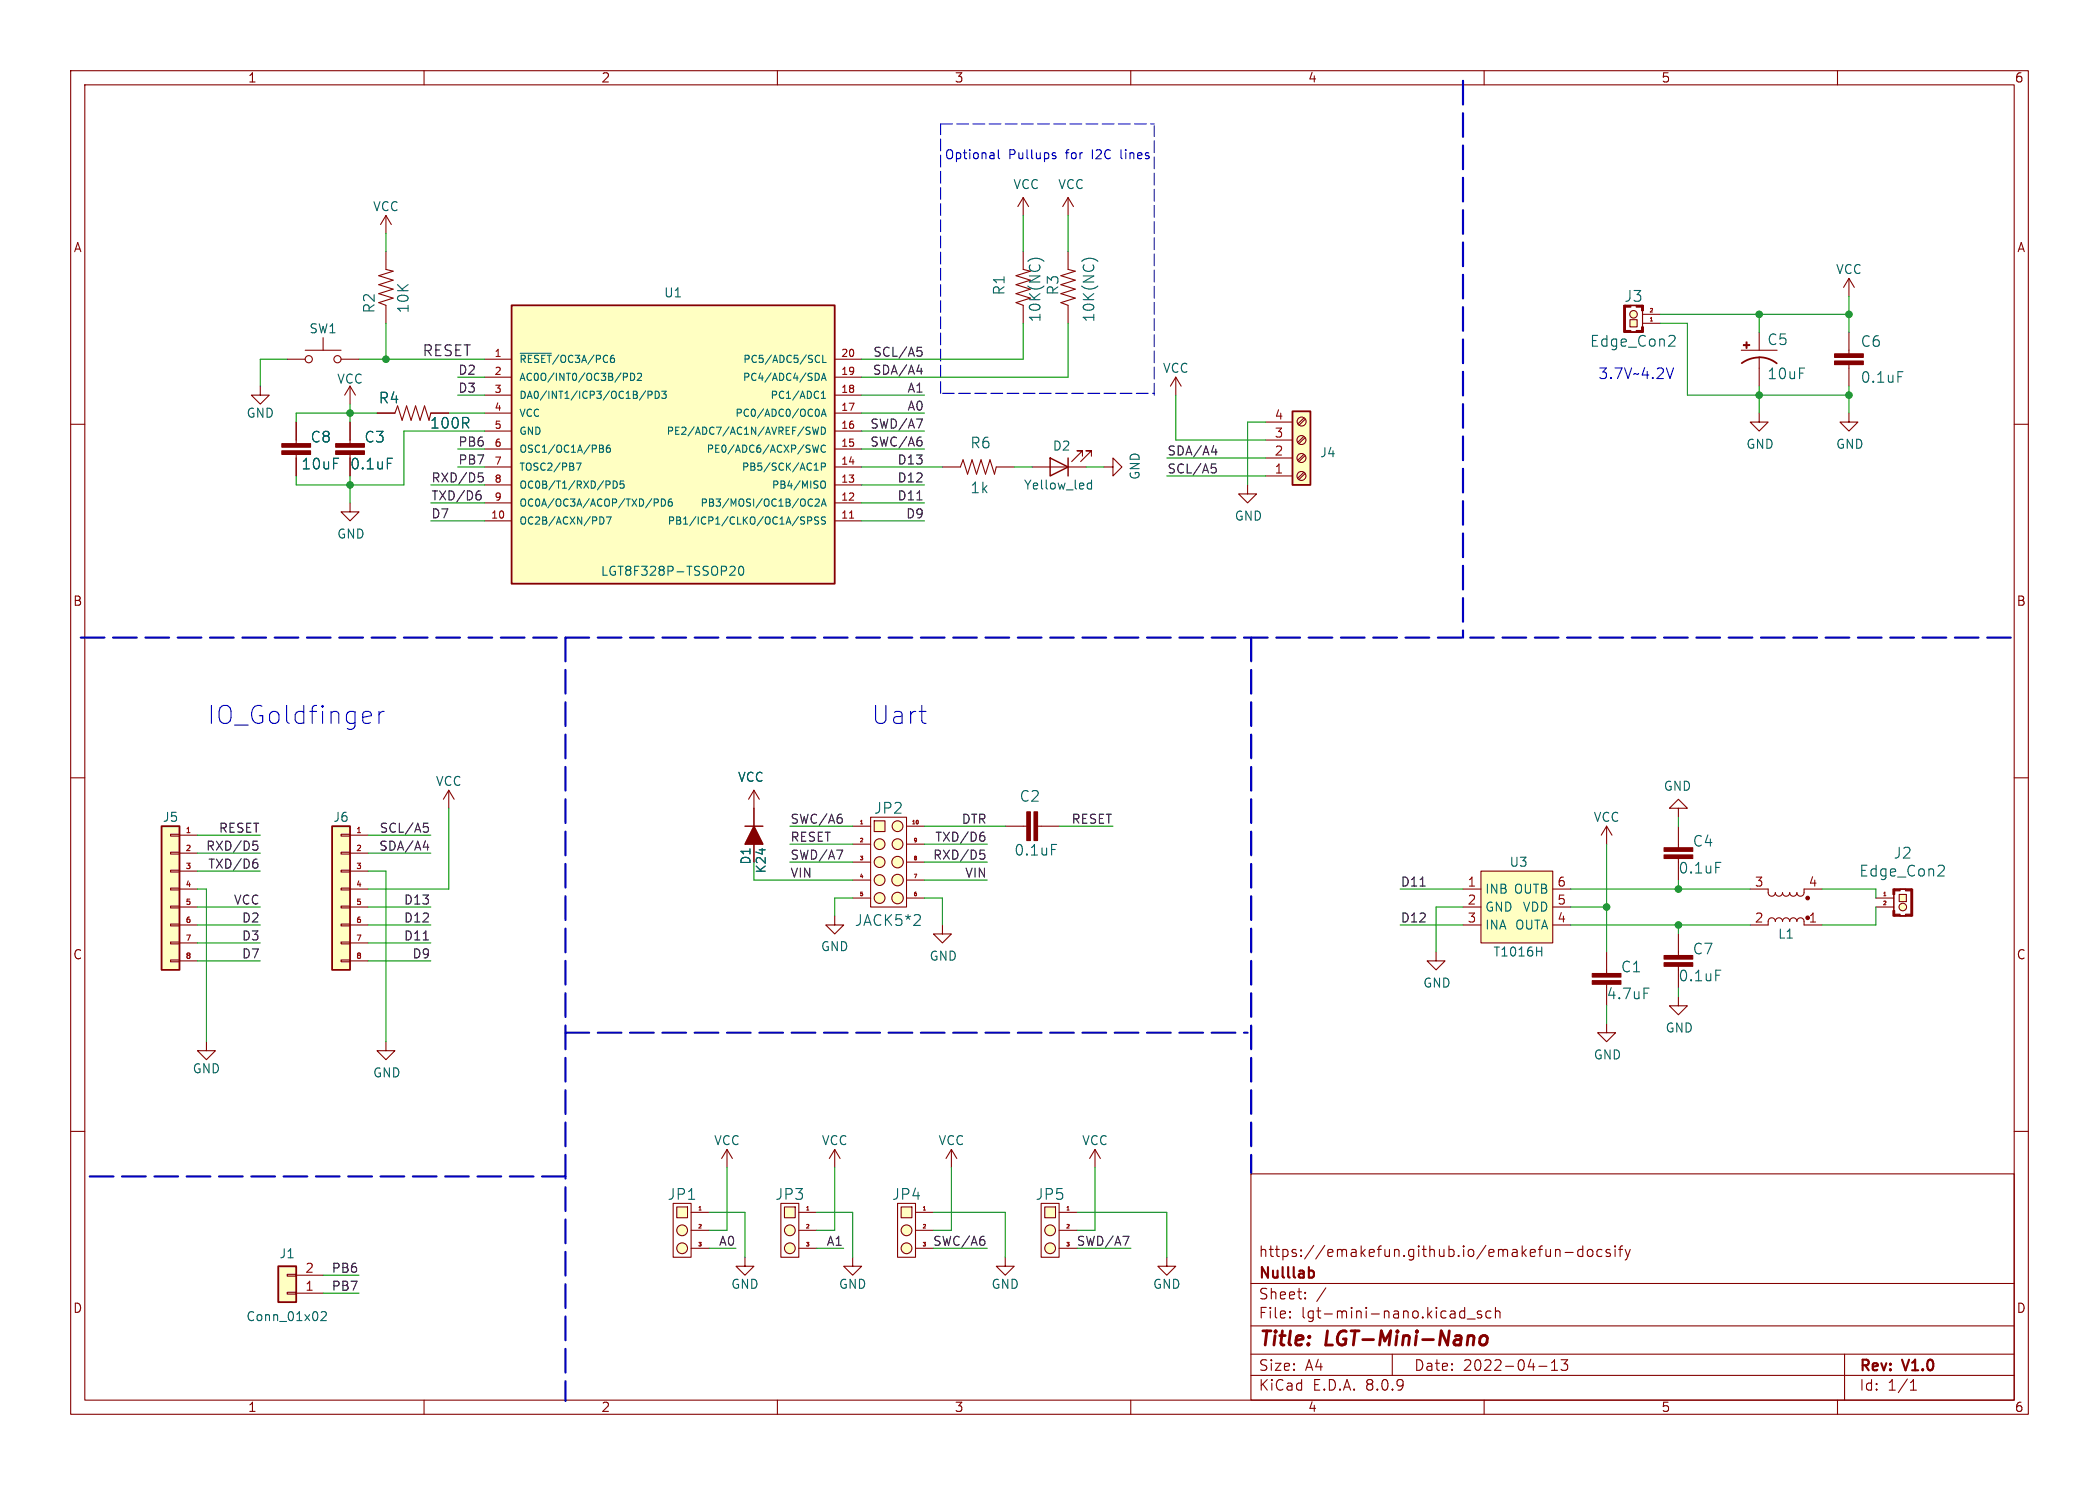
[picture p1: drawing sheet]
<svg xmlns="http://www.w3.org/2000/svg" width="297mm" height="210mm" viewBox="0 0 297 210" stroke-linecap="round" stroke-linejoin="round" font-family="sans-serif">
<g fill="none" stroke="#840000" stroke-width=".15">
<path d="M10 10h277v190h-277zM12 12h273v186h-273zM60 10v2M110 10v2M160 10v2M210 10v2M260 10v2M54.6 30.5l-.8 1.3M54.6 30.5v2.5M54.6 30.5l.8 1.3M151.1 35.6v2.5l1 .3-2 .6 2 .6-2 .7 2 .6-2 .6 2 .7-2 .6 1 .4v2.5M10 60h2"/>
<path d="M285 60h2M10 110h2M285 110h2M10 160h2M177 166h108v32h-108zM220.1 176.7v1M220.1 176.8a.37 .37 0 0 1 .6 .1v.8M221.5 177.1h1.1M224 176.8l-.5-.1-.3 .3v.4l.2 .2 .1 .1 .5-.1M224 176.2v1.5M224.7 176.8a.41 .41 0 0 1 .4-.1 .41 .41 0 0 1 .3 .3v.4a.41 .41 0 0 1-.4 .3 .41 .41 0 0 1-.4-.3zM226.7 176.8l-.5-.1-.2 .3v.4l.1 .2 .1 .1 .5-.1"/>
<path d="M227.8 176.8l-.3-.1-.3 .2 .1 .2 .5 .2 .1 .1-.1 .2-.1 .1-.5-.1M228.5 176.2v.1M228.5 176.7v1M228.5 176.2l.1 .1h-.1M229 176.7h.6M229.6 176.2l-.3 .1-.1 .1v1.3M230 176.7l.3 1M230.3 177.7l-.1 .4-.2 .1M230.7 176.7l-.4 1M285 160h2M60 198v2M110 198v2"/>
<path d="M160 198v2M177 194.5h108M177 191.5h108M177 187.5h108M177 181.5h108M182.5 186.3h.1l-.1 .1M182.5 186.3v.1M182.5 185.5v.1M182.5 185.5h.1l-.1 .1M184.7 183.6v.1M184.7 183.6h-.1l.1 .1M184.7 182.8v.1"/>
<path d="M184.7 182.8h-.1l.1 .1M187.6 182.1l-1.3 2M197 191.5v3M206.6 186.3l.2 .1 .4-.1M207.2 184.9v1.5M207.2 185.5l-.4-.1-.2 .1M207.6 186.5h1.1M209.6 185.5l-.4-.1-.2 .2 .1 .2 .5 .2 .1 .1-.1 .2-.1 .1-.5-.1M210 198v2M211 185.5l-.5-.1-.3 .3v.4l.2 .2 .1 .1 .5-.1M211.6 185.5a.37 .37 0 0 1 .6 .1v.8M211.6 184.9v1.5"/>
<path d="M217.7 193.2h1.2M219.5 193.8h.9M219.5 192.7l.5-.4v1.5M220.9 192.3h.9l-.5 .6a.41 .41 0 0 1 .5 .3v.3l-.1 .2-.6 .1-.2-.1M260 198v2M261 191.5v6.5M270.3 196.6h.9M270.3 195.5l.4-.4v1.5"/>
</g>
<path d="M209.5 189.1a.52 .52 0 0 1 .6-.2 .52 .52 0 0 1 .4 .4l-.1 .5a.55 .55 0 0 1-.5 .4 .55 .55 0 0 1-.6-.4z" fill="none" stroke="#840000" stroke-width=".4"/>
<path d="M185.6 179.7l.3 .3v.4l-.3 .3" fill="none" stroke="#840000" stroke-width=".3"/>
<path d="M153.1 37a1.72 1.72 0 0 1 2.2 0" fill="none" stroke="#006464" stroke-width=".15"/>
<path d="M47 116.8h2.5v20.4h-2.5z" fill="#ffffc2"/>
<g fill="none" stroke="#840000" stroke-width=".15">
<path d="M144.8 35.6v2.5l1 .3-2 .6 2 .6-2 .7 2 .6-2 .6 2 .7-2 .6 1 .4v2.5M49.5 71.1v1.3h1.3l-1.3 1.3-1.2-1.3h1.2M48.3 118h1.2v.2h-1.2zM49.5 118.1h2.6M48.3 125.6h1.2v.3h-1.2zM48.3 135.8h1.2v.2h-1.2zM48.3 133.2h1.2v.3h-1.2zM48.3 130.7h1.2v.2h-1.2zM48.3 128.1h1.2v.3h-1.2zM48.3 123.1h1.2v.2h-1.2zM48.3 120.5h1.2v.3h-1.2zM49.5 120.7h2.6"/>
<path d="M49.5 123.2h2.6M49.5 125.7h2.6M49.5 128.3h2.6M49.5 130.8h2.6M49.5 133.4h2.6M49.5 135.9h2.6M227.3 144.8v1.3h1.3l-1.3 1.2-1.2-1.2h1.2M102.9 162.6l-.8 1.2M102.9 162.6v2.5M102.9 162.6l.7 1.2"/>
</g>
<path d="M47 116.8h2.5v20.4h-2.5z" fill="none" stroke="#840000" stroke-width=".25"/>
<path d="M145.4 37a1.72 1.72 0 0 1 2.3 0" fill="none" stroke="#006464" stroke-width=".15"/>
<path d="M72.4 43.2h45.7v39.4h-45.7z" fill="#ffffc2"/>
<path d="M72.4 43.2h45.7v39.4h-45.7z" fill="none" stroke="#840000" stroke-width=".25"/>
<g fill="none" stroke="#840000" stroke-width=".15">
<path d="M261.6 39.4l-.7 1.2M261.6 39.4v2.5M261.6 39.4l.8 1.2M36.8 54.6v1.3h1.3l-1.3 1.3-1.2-1.3h1.2M41.9 59.7v3M49.5 59.7v3M68.6 50.8h3.8M68.6 58.4h3.8M68.6 55.9h3.8M68.6 53.3h3.8M118.1 50.8h3.8M118.1 58.4h3.8"/>
<path d="M118.1 55.9h3.8M118.1 53.3h3.8M261.6 58.4v1.3h1.3l-1.3 1.3-1.3-1.3h1.3M41.9 64.3v3M49.5 64.3v.5M68.6 73.7h3.8M68.6 71.1h3.8M68.6 68.6h3.8M68.6 66h3.8M68.6 63.5h3.8M68.6 61h3.8M118.1 73.7h3.8"/>
<path d="M118.1 71.1h3.8M118.1 68.6h3.8M118.1 66h3.8M118.1 63.5h3.8M118.1 61h3.8M176.5 68.6v1.3h1.3l-1.3 1.2-1.2-1.2h1.2M29.2 147.3v1.3h1.3l-1.3 1.3-1.3-1.3h1.3M237.5 141v1.2h1.3l-1.3 1.3-1.3-1.3h1.3M105.4 177.8v1.3h1.3l-1.3 1.2-1.3-1.2h1.3"/>
</g>
<g fill="none" stroke="#006464" stroke-width=".15">
<path d="M73.6 50h4.4M88.2 52.8h.4l.2 .2-.1 .3h-.5M89.2 52.8a.51 .51 0 0 1 .6 .5 .51 .51 0 0 1-.6 .5zM90.2 52.9l.4-.1 .2 .3-.7 .7h.7M91.4 55.3l-.9 1.3M91.7 55.9l.5-.1 .1-.1-.1-.3-.5-.1v1M92.7 55.3a.51 .51 0 0 1 .6 .5 .51 .51 0 0 1-.6 .5zM93.6 55.3h.7l-.4 .4 .3 .1v.4l-.1 .1-.5-.1M115.5 57.9h.1a.54 .54 0 0 1 .3 .5 .54 .54 0 0 1-.3 .5l-.1-.1M115.5 50.3l.3-.1 .2 .1M115.6 52.8a.55 .55 0 0 1 .3 .5 .55 .55 0 0 1-.3 .5M116 51.2l-.2 .1-.3-.1"/>
<path d="M116.2 58.9l.4-1 .3 1M116.2 53.8l.4-1 .3 1M116.2 56.3h.6M116.2 55.6l.3-.3v1M116.3 58.6h.5M116.3 53.5h.5M116.4 50.2v1.1h.5M54.8 64.8h.7M81.5 65.5h.7l-.4 1M84.8 62.9l.5 .1 .1 .2-.2 .2M84.8 63.4h.4M85.1 73.1a.55 .55 0 0 1 .4 .5 .55 .55 0 0 1-.4 .5"/>
<path d="M85.2 63.4l.2 .2v.3l-.6 .1M85.8 73.1h.7l-.5 1M86.2 68.1l.1 .1-.1 .3M86.3 62.9l-.3 .1a.68 .68 0 0 0 0 1l.3-.1 .1-.4-.2-.2h-.2l-.2 .2M86.8 68a.51 .51 0 0 1 .5 .5 .51 .51 0 0 1-.5 .5zM88.3 68h-.5l-.1 .5 .2-.1 .3 .1 .1 .1v.3l-.2 .1-.4-.1M92.6 70.6h.4l.1 .2v.2l-.5 .1M93.6 70.6a.51 .51 0 0 1 .6 .5 .51 .51 0 0 1-.6 .5zM95 70.6h-.3a.68 .68 0 0 0 0 1l.4-.1v-.4l-.2-.1h-.2l-.1 .1M113.5 73.1l.3 .1M113.5 73.6l.3 .1v.2l-.1 .2h-.3M114.2 60.4l.4 .1"/>
<path d="M114.3 73.6h.5l.1-.2-.1-.2-.5-.1v1M114.4 60.9l.2 .2-.2 .3M114.5 70.6h.3l.2 .1M115 71.5l-.2 .1-.3-.1M115 62.9l.2 1.1 .2-.8 .2 .8 .2-1.1M115 60.4l.2 1 .2-.7 .2 .7 .2-1M115.2 66.5h.6M115.3 65.7l.2-.2v1M115.3 70.7l.4-.1 .2 .3-.6 .7h.6M115.8 73.2l-.4-.1-.1 .2v.2l.5 .2v.3l-.2 .1h-.3M116.2 68.2l.2-.2a.34 .34 0 0 1 .4 .4v.3a.34 .34 0 0 1-.2 .3 .34 .34 0 0 1-.4-.1M116.2 71.6l.4-1 .3 1"/>
<path d="M116.2 60.4a.51 .51 0 0 1 .6 .5 .51 .51 0 0 1-.6 .5zM116.2 66h.5l.1-.2v-.2l-.6-.1v1M116.3 71.3h.5M116.8 73.2l-.4-.1-.2 .2 .1 .2 .5 .2v.3l-.2 .1h-.4M116.8 63a.48 .48 0 0 0-.7 .4 .48 .48 0 0 0 .5 .6l.2-.1M103.5 80.1h.4l.1 .3v.2l-.8 .8h.8M104.6 80.2l.2-.1a.69 .69 0 0 1 .3 1.1l-.2 .2a.69 .69 0 0 1-.3-1.2z"/>
</g>
<path d="M120.2 73.3h.6" fill="none" stroke="#a90000" stroke-width=".15"/>
<g fill="#840000" stroke="#840000" stroke-width=".15">
<path d="M39.9 63.8h4v.5h-4z"/>
<path d="M39.9 62.7h4v.5h-4z"/>
<path d="M47.5 63.8h4.1v.5h-4.1z"/>
<path d="M47.5 62.7h4.1v.5h-4.1z"/>
</g>
<path d="M39.4 179.1h2.5v5.1h-2.5z" fill="#ffffc2"/>
<path d="M106.7 114.3v7.6M40.6 180.2h1.3v.3h-1.3zM40.6 182.8h1.3v.2h-1.3zM41.9 182.9h3.8M41.9 180.3h3.8" fill="none" stroke="#840000" stroke-width=".15"/>
<path d="M39.4 179.1h2.5v5.1h-2.5z" fill="none" stroke="#840000" stroke-width=".25"/>
<path d="M45.4 185.6l.2-.1h.3l.2 .1 .1 .3-.1 .1-.7 .8h.8" fill="none" stroke="#006464" stroke-width=".15"/>
<path d="M105.4 116.8h2.5" fill="none" stroke="#840000" stroke-width=".2"/>
<path d="M106.7 116.8l1.2 2.6h-2.5z" fill="#840000" stroke="#840000" stroke-width=".2"/>
<path d="M182.9 58.2h2.5v10.4h-2.5z" fill="#ffffc2"/>
<path d="M182.9 58.2h2.5v10.4h-2.5z" fill="none" stroke="#840000" stroke-width=".25"/>
<g fill="none" stroke="#840000" stroke-width=".15">
<path d="M179.1 59.7h3.8M184.5 59.1l-.9 .8M184.7 59.3l-.9 .8M248.9 58.4v1.3h1.3l-1.3 1.3-1.3-1.3h1.3M179.1 67.3h3.8M179.1 64.8h3.8M179.1 62.2h3.8M184.5 61.7l-.9 .9M184.5 64.3l-.9 .8M184.5 66.8l-.9 .8M184.7 61.9l-.9 .8M184.7 64.4l-.9 .9"/>
<path d="M184.7 67l-.9 .8"/>
<circle cx="184.2" cy="59.6" r=".63"/>
<circle cx="184.1" cy="64.8" r=".63"/>
<circle cx="184.1" cy="67.3" r=".63"/>
<circle cx="184.1" cy="62.2" r=".63"/>
</g>
<path d="M230.6 45.2h1v1h-1z" fill="#ffffc2"/>
<g fill="#ffffc2" stroke="#ffffc2" stroke-width=".14">
<circle cx="231.1" cy="44.5" r=".53"/>
<circle cx="128.3" cy="176.5" r=".76"/>
</g>
<g fill="none" stroke="#840000" stroke-width=".15">
<path d="M53.3 58.4h2.6l.4-1 .6 2 .6-2 .7 2 .6-2 .6 2 .7-2 .6 2 .3-1h2.5M229.9 43.2h2.5v3.8h-2.5zM230.6 45.2h1v1h-1zM232.4 43.9v2.3M232.4 45.7h2.5M232.4 44.5h2.5M246.4 49.5h5.1M248.9 47v2.5M248.9 50.5v4.1M106.7 111.8l.7 1.2M106.7 111.8v2.5M106.7 111.8l-.8 1.2"/>
<path d="M118.1 162.6l-.8 1.2M118.1 162.6v2.5M118.1 162.6l.8 1.2"/>
<circle cx="231.1" cy="44.5" r=".53"/>
</g>
<g fill="#840000" stroke="#840000" stroke-width=".15">
<path d="M229.7 43.2h.3v3.8h-.3z"/>
<path d="M229.9 46.7h.9v.3h-.9z"/>
<path d="M230.7 46.9l.8 .1z"/>
<path d="M231.5 46.7h.9v.3h-.9z"/>
<path d="M232.3 43.2h.2v.7h-.2z"/>
<path d="M232.3 46.2h.2v.8h-.2z"/>
<path d="M246.7 48.7h.9v.2h-.9z"/>
<path d="M247.1 48.4h.1v.9h-.1z"/>
</g>
<path d="M233.5 45.4h.3" fill="none" stroke="#a90000" stroke-width=".15"/>
<path d="M236.7 47.4l.2 .1a.41 .41 0 0 1 0 .6l-.8 .9h.9" fill="none" stroke="#006464" stroke-width=".15"/>
<path d="M248.9 50.5a4.2 4.2 0 0 0-2.4 .9M248.9 50.5a4.1 4.1 0 0 1 2.5 .9" fill="none" stroke="#840000" stroke-width=".25"/>
<path d="M127.5 170.7h1.5v1.5h-1.5z" fill="#ffffc2"/>
<g fill="#ffffc2" stroke="#ffffc2" stroke-width=".14">
<circle cx="128.3" cy="174" r=".76"/>
<circle cx="111.8" cy="176.5" r=".76"/>
</g>
<g fill="none" stroke="#840000" stroke-width=".15">
<path d="M49.5 54.6l-.7 1.3M49.5 54.6v2.6M49.5 54.6l.8 1.3M237.5 116.8v3.1M237.5 121.4v.5M127 170.2h2.5v7.6h-2.5zM127.5 170.7h1.5v1.5h-1.5zM129.5 171.5h2.6M129.5 174h2.6M129.5 176.5h2.6"/>
<circle cx="128.3" cy="176.5" r=".76"/>
<circle cx="128.3" cy="174" r=".76"/>
</g>
<path d="M130.7 171.1h.3" fill="none" stroke="#a90000" stroke-width=".15"/>
<g fill="#840000" stroke="#840000" stroke-width=".15">
<path d="M235.5 120.9h4v.5h-4z"/>
<path d="M235.5 119.9h4v.5h-4z"/>
</g>
<path d="M242.8 122h.7" fill="none" stroke="#006464" stroke-width=".15"/>
<path d="M111 170.7h1.5v1.5h-1.5z" fill="#ffffc2"/>
<circle cx="111.8" cy="174" r=".76" fill="#ffffc2" stroke="#ffffc2" stroke-width=".14"/>
<g fill="none" stroke="#840000" stroke-width=".15">
<path d="M133.3 66h2.6l.4-1 .6 2.1 .6-2.1 .7 2.1 .6-2.1 .6 2.1 .7-2.1 .6 2.1 .3-1.1h2.5M227.3 116.8l-.7 1.3M227.3 116.8v2.6M227.3 116.8l.8 1.3M237.5 114.3h1.3l-1.3-1.3-1.3 1.3h1.3v1.3M237.5 132.1v3M237.5 136.7v.5M247.6 130.8h2.6v-.5a.51 .51 0 0 1 .5-.5 .51 .51 0 0 1 .5 .5 .51 .51 0 0 1 .5-.5 .51 .51 0 0 1 .5 .5 .51 .51 0 0 1 .5-.5 .51 .51 0 0 1 .5 .5 .51 .51 0 0 1 .5-.5 .51 .51 0 0 1 .6 .5 .51 .51 0 0 1 .5-.5 .51 .51 0 0 1 .5 .5v.5h2.5M247.6 125.7h2.6v.5a.51 .51 0 0 0 .5 .5 .51 .51 0 0 0 .5-.5 .51 .51 0 0 0 .5 .5 .51 .51 0 0 0 .5-.5 .51 .51 0 0 0 .5 .5 .51 .51 0 0 0 .5-.5 .51 .51 0 0 0 .5 .5 .51 .51 0 0 0 .6-.5 .51 .51 0 0 0 .5 .5 .51 .51 0 0 0 .5-.5v-.5h2.5M110.5 170.2h2.5v7.6h-2.5zM111 170.7h1.5v1.5h-1.5zM113 171.5h2.6"/>
<path d="M113 174h2.6M113 176.5h2.6M120.6 177.8v1.3h1.3l-1.3 1.2-1.2-1.2h1.2"/>
<circle cx="111.8" cy="176.5" r=".76"/>
<circle cx="111.8" cy="174" r=".76"/>
</g>
<path d="M114.2 171.1h.2" fill="none" stroke="#a90000" stroke-width=".15"/>
<g fill="#840000" stroke="#840000" stroke-width=".15">
<path d="M235.5 136.1h4v.6h-4z"/>
<path d="M235.5 135.1h4v.5h-4z"/>
<circle cx="255.8" cy="127" r=".25"/>
</g>
<path d="M242.8 137.2h.7" fill="none" stroke="#006464" stroke-width=".15"/>
<path d="M209.5 123.2h10.2v10.2h-10.2z" fill="#ffffc2"/>
<path d="M207 125.7h2.5M207 128.3h2.5M207 130.8h2.5M209.5 123.2h10.2v10.2h-10.2zM219.7 125.7h2.5M219.7 128.3h2.5M219.7 130.8h2.5M54.6 147.3v1.3h1.3l-1.3 1.3-1.3-1.3h1.3M142.2 177.8v1.3h1.3l-1.3 1.2-1.2-1.2h1.2M165.1 177.8v1.3h1.3l-1.3 1.2-1.3-1.2h1.3" fill="none" stroke="#840000" stroke-width=".15"/>
<path d="M217.4 134.5h.7M218.1 133.9v1.3" fill="none" stroke="#006464" stroke-width=".15"/>
<circle cx="148.6" cy="176.5" r=".76" fill="#ffffc2" stroke="#ffffc2" stroke-width=".14"/>
<path d="M147.8 170.7h1.6v1.5h-1.6z" fill="#ffffc2"/>
<g fill="#ffffc2" stroke="#ffffc2" stroke-width=".14">
<circle cx="148.6" cy="174" r=".76"/>
<circle cx="124.5" cy="127" r=".76"/>
<circle cx="124.5" cy="124.5" r=".76"/>
<circle cx="124.5" cy="121.9" r=".76"/>
<circle cx="124.5" cy="119.4" r=".76"/>
</g>
<g fill="none" stroke="#840000" stroke-width=".15">
<path d="M142.2 116.8h3.1M146.8 116.8h3.1M118.1 129.5v1.3h-1.3l1.3 1.3 1.3-1.3h-1.3M133.3 130.8v1.3h1.3l-1.3 1.3-1.2-1.3h1.2M147.3 170.2h2.6v7.6h-2.6zM147.8 170.7h1.6v1.5h-1.6zM149.9 171.5h2.5M149.9 174h2.5M149.9 176.5h2.5M154.9 162.6l-.7 1.2M154.9 162.6v2.5M154.9 162.6l.8 1.2"/>
<circle cx="148.6" cy="176.5" r=".76"/>
<circle cx="148.6" cy="174" r=".76"/>
</g>
<path d="M151 171.1h.3" fill="none" stroke="#a90000" stroke-width=".15"/>
<g fill="#840000" stroke="#840000" stroke-width=".15">
<path d="M145.3 114.8h.5v4.1h-.5z"/>
<path d="M146.3 114.8h.5v4.1h-.5z"/>
</g>
<path d="M148.8 119.4h.7" fill="none" stroke="#006464" stroke-width=".15"/>
<path d="M123.7 116.1h1.5v1.5h-1.5z" fill="#ffffc2"/>
<g fill="#ffffc2" stroke="#ffffc2" stroke-width=".14">
<circle cx="127" cy="127" r=".81"/>
<circle cx="127" cy="124.5" r=".81"/>
<circle cx="127" cy="121.9" r=".81"/>
<circle cx="127" cy="119.4" r=".76"/>
<circle cx="127" cy="116.8" r=".76"/>
</g>
<g fill="none" stroke="#840000" stroke-width=".15">
<path d="M146 66h7.7M153.2 64.5v-.7h-.8h.8l-1.6 1.5M154.4 64.5v-.7h-.7h.7l-1.5 1.5M120.6 116.8h2.6M120.6 119.4h2.6M123.2 115.6h5.1v12.7h-5.1zM123.7 116.1h1.5v1.5h-1.5zM128.3 116.8h2.5M128.3 119.4h2.5M120.6 121.9h2.6M120.6 124.5h2.6M120.6 127h2.6"/>
<path d="M128.3 121.9h2.5M128.3 124.5h2.5M128.3 127h2.5M203.2 134.6v1.3h1.3l-1.3 1.3-1.3-1.3h1.3M227.3 134.6v3.1M227.3 139.2v.5M134.6 162.6l-.7 1.2M134.6 162.6v2.5M134.6 162.6l.8 1.2"/>
<circle cx="124.5" cy="119.4" r=".76"/>
<circle cx="127" cy="119.4" r=".76"/>
<circle cx="127" cy="116.8" r=".76"/>
<circle cx="124.5" cy="124.5" r=".76"/>
<circle cx="124.5" cy="121.9" r=".76"/>
<circle cx="124.5" cy="127" r=".76"/>
<circle cx="127" cy="127" r=".81"/>
<circle cx="127" cy="124.5" r=".81"/>
<circle cx="127" cy="121.9" r=".81"/>
</g>
<path d="M121.8 116.5h.3M129.9 116.1v.4" fill="none" stroke="#a90000" stroke-width=".15"/>
<path d="M153.8 68.9l.3 .3 .3-.1M154.4 67.9v1.3M154.4 68.4l-.3-.1-.3 .3M130.1 129.4a.41 .41 0 0 1 .1 .6l-.9 .9h.9M232.6 139.7h.7" fill="none" stroke="#006464" stroke-width=".15"/>
<g fill="#840000" stroke="#840000" stroke-width=".15">
<path d="M225.3 138.7h4.1v.5h-4.1z"/>
<path d="M225.3 137.7h4.1v.5h-4.1z"/>
</g>
<path d="M148.6 64.8l2.5 1.2-2.5 1.3zM151.1 64.8v2.5" fill="none" stroke="#840000" stroke-width=".2"/>
<path d="M22.9 116.8h2.5v20.4h-2.5z" fill="#ffffc2"/>
<g fill="none" stroke="#840000" stroke-width=".15">
<path d="M166.4 53.3l-.8 1.3M166.4 53.3v2.6M166.4 53.3l.7 1.3M261.6 47v3M261.6 51.6v3M156.2 66h1.3v-1.2l1.2 1.2-1.2 1.3v-1.3M24.1 118h1.3v.2h-1.3zM25.4 118.1h2.5M24.1 125.6h1.3v.3h-1.3zM24.1 135.8h1.3v.2h-1.3zM24.1 133.2h1.3v.3h-1.3zM24.1 130.7h1.3v.2h-1.3z"/>
<path d="M24.1 128.1h1.3v.3h-1.3zM24.1 123.1h1.3v.2h-1.3zM24.1 120.5h1.3v.3h-1.3zM25.4 120.7h2.5M25.4 123.2h2.5M25.4 125.7h2.5M25.4 128.3h2.5M25.4 130.8h2.5M25.4 133.4h2.5M25.4 135.9h2.5"/>
</g>
<path d="M22.9 116.8h2.5v20.4h-2.5z" fill="none" stroke="#840000" stroke-width=".25"/>
<g fill="#840000" stroke="#840000" stroke-width=".15">
<path d="M259.6 51.1h4.1v.5h-4.1z"/>
<path d="M259.6 50h4.1v.5h-4.1z"/>
</g>
<path d="M268.6 52.6h.7" fill="none" stroke="#006464" stroke-width=".15"/>
<path d="M268.7 126.5h1v1h-1z" fill="#ffffc2"/>
<g fill="#ffffc2" stroke="#ffffc2" stroke-width=".14">
<circle cx="269.2" cy="128.3" r=".53"/>
<circle cx="96.5" cy="176.5" r=".76"/>
</g>
<g fill="none" stroke="#840000" stroke-width=".15">
<path d="M144.8 27.9l-.8 1.3M144.8 27.9v2.6M144.8 27.9l.7 1.3M151.1 27.9l-.7 1.3M151.1 27.9v2.6M151.1 27.9l.8 1.3M265.4 127h2.6M265.4 128.3h2.6M268 125.7h2.5v3.8h-2.5zM268 126.5v2.3M268.7 126.5h1v1h-1z"/>
<circle cx="269.2" cy="128.3" r=".53"/>
</g>
<g fill="#840000" stroke="#840000" stroke-width=".15">
<path d="M270.4 125.7h.2v3.8h-.2z"/>
<path d="M269.6 129.3h.9v.2h-.9z"/>
<path d="M269.6 125.7h.9v.3h-.9z"/>
<path d="M268.8 129.5h.8z"/>
<path d="M268.8 125.7l.8 .1z"/>
<path d="M268 129.3h.9v.2h-.9z"/>
<path d="M268 125.7h.9v.3h-.9z"/>
<path d="M267.8 128.8h.3v.7h-.3z"/>
<path d="M267.8 125.7h.3v.8h-.3z"/>
</g>
<path d="M266.6 126.7h.2" fill="none" stroke="#a90000" stroke-width=".15"/>
<path d="M274.8 122.4h.2a.41 .41 0 0 1 0 .6l-.8 .9h.9" fill="none" stroke="#006464" stroke-width=".15"/>
<path d="M95.8 170.7h1.5v1.5h-1.5z" fill="#ffffc2"/>
<circle cx="96.5" cy="174" r=".76" fill="#ffffc2" stroke="#ffffc2" stroke-width=".14"/>
<g fill="none" stroke="#840000" stroke-width=".15">
<path d="M54.6 35.6v2.5l1 .3-2 .6 2 .6-2 .7 2 .6-2 .6 2 .7-2 .6 1 .4v2.5M40.6 50.8h2.6M41.9 59.7v2.5M43.2 49.5h5.1M45.7 47.8v1.7M48.3 50.8h2.5M49.5 59.7v2.5M53.3 58.4h2.6M61 58.4h2.5M41.9 64.8v2.5M63.5 111.8l-.8 1.2M63.5 111.8v2.5"/>
<path d="M63.5 111.8l.8 1.2M106.7 114.3v2.5M106.7 119.4v2.5M95.2 170.2h2.6v7.6h-2.6zM95.8 170.7h1.5v1.5h-1.5zM97.8 171.5h2.5M97.8 174h2.5M97.8 176.5h2.5"/>
<circle cx="43.7" cy="50.8" r=".51"/>
<circle cx="47.8" cy="50.8" r=".51"/>
<circle cx="96.5" cy="174" r=".76"/>
<circle cx="96.5" cy="176.5" r=".76"/>
</g>
<path d="M98.9 171.1h.3" fill="none" stroke="#a90000" stroke-width=".15"/>
<g fill="none" stroke="#0f0f0f" stroke-width=".15">
<path d="M129.7 59.3h.8l-.5 1.2M129.7 52.5h.8M129.8 49.1h.6M129.9 49.6h.3l.3 .2v.3l-.2 .2-.4 .1M130.3 52.1v.8M67.6 69.9h.2l.3 .3-.1 .4-.4 .1M67.7 69.4h.3M67.7 66.9h.6M67.8 67.4h.3l.3 .2v.3l-.1 .2-.5 .1M129.7 70.7h.8M130.3 62.4l.2 .1v.3l-.2 .2M171.4 65.6h.6"/>
<path d="M171.4 63.9h.8M171.6 66.1h.3l.2 .2v.3l-.1 .2-.4 .1M172 63.5v.8M35.8 119h.6M35.9 119.4h.3l.3 .3v.3l-.1 .2h-.5M59.9 119.8h.8M60 116.4h.6M60.1 116.9h.3l.2 .2v.3l-.1 .2-.4 .1M60.5 119.4v.8M119.1 115.7l.1 .2v.3l-.1 .2M138.9 118.2h.2l.3 .2-.1 .4-.4 .2M139 117.7h.2"/>
<path d="M36 122h.2l.3 .2-.1 .4-.4 .2M36.1 121.5h.3M59.9 132.9h.7M118.4 120.2h.8l-.5 1.3M138.7 120.2h.6M138.8 120.7h.3l.3 .3v.3l-.2 .1-.4 .1M200.9 125.3h.8M139.2 175.4l.2 .2v.3l-.2 .1M158.9 174.8h.8l-.5 1.3"/>
</g>
<path d="M141.3 21.2v1.1l.1 .1M148.9 22l.5 .1v.1v.2h-.4M148.9 21.7h.5M236.8 52l-.5 1.5M52.4 100.7l.1 .5-1.2 .3M53.6 100.6v1.7M54.3 100.6a.65 .65 0 0 0-.7 .5" fill="none" stroke="#0000c2" stroke-width=".15"/>
<path d="M207 11.4v78.8M11.4 90.2h274.3M80 90.2v107.9M177 90.2v75.7M80 146.1h96.5M12.7 166.4h67.3" fill="none" stroke="#0000c2" stroke-width=".3" stroke-dasharray="3.4 1.2"/>
<path d="M133.1 17.5h30.2M133.1 55.6v-38.1M133.3 55.6h30M163.3 55.9v-38.1" fill="none" stroke="#0000c2" stroke-width=".15" stroke-dasharray="1.7 .6"/>
<g fill="none" stroke="#009600" stroke-width=".15">
<path d="M54.6 33v2.6M144.8 30.5v5.1M151.1 30.5v5.1M40.6 50.8h-3.8v3.8M49.5 57.2v2.5M50.8 50.8h17.8M53.3 58.4h-11.4v1.3M54.6 45.7v5.1M63.5 58.4h5.1M64.8 55.9h3.8M64.8 53.3h3.8M121.9 55.9h8.9"/>
<path d="M121.9 58.4h8.9M144.8 45.7v5.1h-22.9M151.1 45.7v7.6h-29.2M166.4 55.9v6.3h12.7M179.1 59.7h-2.6v8.9M234.9 45.7h3.9v10.2h22.8M234.9 44.5h26.7M248.9 44.5v2.5M248.9 54.6v3.8M261.6 41.9v5.1M261.6 54.6v3.8M49.5 67.3v3.8"/>
<path d="M61 68.6h7.6M61 71.1h7.6M61 73.7h7.6M64.8 66h3.8M64.8 63.5h3.8M68.6 61h-11.5v7.6h-15.2v-1.3M121.9 68.6h8.9M121.9 66h11.4M121.9 71.1h8.9M121.9 73.7h8.9M121.9 63.5h8.9M121.9 61h8.9"/>
<path d="M143.5 66h2.5M153.7 66h2.5M165.1 64.8h14M165.1 67.3h14M27.9 118.1h8.9M52.1 118.1h8.9M63.5 114.3v11.4h-11.4M111.8 119.4h8.8M111.8 116.8h8.8M130.8 119.4h8.9M130.8 116.8h11.4M149.9 116.8h7.6"/>
<path d="M227.3 119.4v15.2M237.5 115.6v1.2M27.9 120.7h8.9M27.9 123.2h8.9M27.9 125.7h1.3v21.6M27.9 130.8h8.9M27.9 128.3h8.9M27.9 133.4h8.9M27.9 135.9h8.9M52.1 123.2h2.5v24.1M52.1 120.7h8.9M52.1 130.8h8.9"/>
<path d="M52.1 128.3h8.9M52.1 133.4h8.9M52.1 135.9h8.9M106.7 121.9v2.6h13.9M111.8 121.9h8.8M120.6 127h-2.5v2.5M130.8 121.9h8.9M130.8 124.5h8.9M130.8 127h2.5v3.8M198.1 125.7h8.9M198.1 130.8h8.9M207 128.3h-3.8v6.3"/>
<path d="M222.2 125.7h25.4M222.2 130.8h25.4M222.2 128.3h5.1M237.5 124.5v1.2M237.5 130.8v1.3M237.5 139.7v1.3M257.8 125.7h7.6v1.3M265.4 128.3v2.5h-7.6M227.3 142.2v2.6M100.3 176.5h3.8M100.3 171.5h5.1v6.3M102.9 165.1v8.9h-2.6"/>
<path d="M115.6 176.5h3.8M115.6 171.5h5v6.3M118.1 165.1v8.9h-2.5M132.1 176.5h7.6M132.1 171.5h10.1v6.3M134.6 165.1v8.9h-2.5M152.4 176.5h7.6M152.4 171.5h12.7v6.3M154.9 165.1v8.9h-2.5M45.7 182.9h5.1M45.7 180.3h5.1"/>
</g>
<path d="M54.8 64.8h.7" fill="none" stroke="#006464" stroke-width=".15"/>
<g fill="#009600" stroke="#009600" stroke-width=".15">
<circle cx="49.5" cy="68.6" r=".46"/>
<circle cx="49.5" cy="58.4" r=".46"/>
<circle cx="54.6" cy="50.8" r=".46"/>
<circle cx="237.5" cy="125.7" r=".46"/>
<circle cx="237.5" cy="130.8" r=".46"/>
<circle cx="227.3" cy="128.3" r=".46"/>
<circle cx="261.6" cy="55.9" r=".46"/>
<circle cx="248.9" cy="55.9" r=".46"/>
<circle cx="261.6" cy="44.5" r=".46"/>
<circle cx="248.9" cy="44.5" r=".46"/>
</g>
<g font-size="3.5" fill="#0000c2">
<text x="29.2" y="102.6">IO_Goldfinger</text>
<text x="123.2" y="102.6">Uart</text>
</g>
<g font-size="2.8" fill="#840000">
<text x="178" y="190.9">Title:</text>
<text x="187.7" y="190.9">LGT-Mini-Nano</text>
</g>
<g font-size="2.1" fill="#006464">
<text x="142.4" y="41.9" transform="rotate(-90 142.4 41.9)">R1</text>
<text x="150" y="41.9" transform="rotate(-90 150 41.9)">R3</text>
<text x="53.2" y="44.4" transform="rotate(-90 53.2 44.4)">R2</text>
<text x="58" y="44.4" transform="rotate(-90 58 44.4)">10K</text>
<text x="147.4" y="45.7" transform="rotate(-90 147.4 45.7)">10K(NC)</text>
<text x="155.1" y="45.7" transform="rotate(-90 155.1 45.7)">10K(NC)</text>
<text x="229.8" y="42.9">J3</text>
<text x="224.9" y="49.3">Edge_Con2</text>
<text x="250" y="49">C5</text>
<text x="250" y="53.8">10uF</text>
<text x="263.2" y="49.3">C6</text>
<text x="53.5" y="57.3">R4</text>
<text x="263.2" y="54.4">0.1uF</text>
<text x="43.9" y="62.8">C8</text>
<text x="51.5" y="62.8">C3</text>
<text x="60.8" y="60.8">100R</text>
<text x="137.2" y="63.6">R6</text>
<text x="42.6" y="66.6">10uF</text>
<text x="137.2" y="70">1k</text>
<text x="144.2" y="113.6">C2</text>
<text x="123.6" y="115.3">JP2</text>
<text x="239.4" y="119.9">C4</text>
<text x="143.4" y="121.2">0.1uF</text>
<text x="237.4" y="123.8">0.1uF</text>
<text x="263" y="124.2">Edge_Con2</text>
<text x="267.9" y="121.6">J2</text>
<text x="120.9" y="131.2">JACK5*2</text>
<text x="229.3" y="137.7">C1</text>
<text x="239.4" y="135.2">C7</text>
<text x="227.3" y="141.5">4.7uF</text>
<text x="237.4" y="139">0.1uF</text>
<text x="94.4" y="169.9">JP1</text>
<text x="109.6" y="169.9">JP3</text>
<text x="126.1" y="169.9">JP4</text>
<text x="146.4" y="169.9">JP5</text>
</g>
<text font-size="2.1" fill="#0f0f0f" x="59.7" y="50.5">RESET</text>
<text font-size="2.1" fill="#0000c2" x="226.1" y="53.7">3.7V~4.2V</text>
<g font-size="2.1" fill="#840000">
<text x="49.5" y="66.6">0.1uF</text>
<text x="178" y="178">https://emakefun.github.io/emakefun-docsify</text>
<text x="178" y="184">Sheet:</text>
<text x="178" y="181.2">Nulllab</text>
<text x="178" y="186.7">File:</text>
<text x="184.1" y="186.7">lgt-mini-nano.kicad_sch</text>
<text x="178" y="196.9">KiCad</text>
<text x="178" y="194.1">Size:</text>
<text x="184.7" y="194.1">A4</text>
<text x="185.7" y="196.9">E.D.A.</text>
<text x="193.3" y="196.9">8.0.9</text>
<text x="200" y="194.1">Date:</text>
<text x="207" y="194.1">2022-04-13</text>
<text x="263" y="194.3">Rev:</text>
<text x="263" y="196.9">Id:</text>
<text x="267.1" y="196.9">1/1</text>
<text x="269.4" y="194.3">V1.0</text>
</g>
<g font-size="1.8" fill="#840000">
<text x="35" y="11.9">1</text>
<text x="85" y="11.9">2</text>
<text x="135" y="11.9">3</text>
<text x="185" y="11.9">4</text>
<text x="235" y="11.9">5</text>
<text x="285" y="11.9">6</text>
<text x="10.3" y="35.9">A</text>
<text x="285.3" y="35.9">A</text>
<text x="10.3" y="85.9">B</text>
<text x="285.3" y="85.9">B</text>
<text x="10.3" y="135.9">C</text>
<text x="285.3" y="135.9">C</text>
<text x="10.3" y="185.9">D</text>
<text x="285.3" y="185.9">D</text>
<text x="35" y="199.9">1</text>
<text x="85" y="199.9">2</text>
<text x="135" y="199.9">3</text>
<text x="185" y="199.9">4</text>
<text x="235" y="199.9">5</text>
<text x="285" y="199.9">6</text>
</g>
<g font-size="1.8" fill="#0000c2">
<text x="133.6" y="22.6">Optional</text>
<text x="142.7" y="22.6">Pullups</text>
<text x="150.9" y="22.6">for</text>
<text x="154.8" y="22.6">I2C</text>
<text x="159" y="22.6">lines</text>
</g>
<g font-size="1.8" fill="#006464">
<text x="143.3" y="26.9">VCC</text>
<text x="149.6" y="26.9">VCC</text>
<text x="52.7" y="30.1">VCC</text>
<text x="259.7" y="39">VCC</text>
<text x="43.7" y="47.3">SW1</text>
<text x="93.9" y="42.3">U1</text>
<text x="164.5" y="52.9">VCC</text>
<text x="34.8" y="59.3">GND</text>
<text x="47.6" y="54.5">VCC</text>
<text x="148.9" y="63.9">D2</text>
<text x="186.7" y="64.9">J4</text>
<text x="247" y="63.7">GND</text>
<text x="259.7" y="63.7">GND</text>
<text x="144.8" y="69.4">Yellow_led</text>
<text x="161.5" y="67.9" transform="rotate(-90 161.5 67.9)">GND</text>
<text x="47.6" y="76.4">GND</text>
<text x="174.6" y="73.8">GND</text>
<text x="84.9" y="81.6">LGT8F328P-TSSOP20</text>
<text x="61.6" y="111.4">VCC</text>
<text x="104.3" y="110.8">VCC</text>
<text x="235.3" y="112">GND</text>
<text x="22.9" y="116.4">J5</text>
<text x="47.1" y="116.4">J6</text>
<text x="225.4" y="116.4">VCC</text>
<text x="106.4" y="122.4" transform="rotate(-90 106.4 122.4)">D1</text>
<text x="108.6" y="123.6" transform="rotate(-90 108.6 123.6)">K24</text>
<text x="213.5" y="122.8">U3</text>
<text x="210.1" y="126.6">INB OUTB</text>
<text x="210.1" y="129.1">GND</text>
<text x="210.1" y="131.7">INA</text>
<text x="214.3" y="131.7">OUTA</text>
<text x="215.4" y="129.1">VDD</text>
<text x="116.1" y="134.7">GND</text>
<text x="131.4" y="136.1">GND</text>
<text x="211.2" y="135.5">T1016H</text>
<text x="251.5" y="132.9">L1</text>
<text x="201.3" y="139.9">GND</text>
<text x="235.6" y="146.2">GND</text>
<text x="27.2" y="152">GND</text>
<text x="52.7" y="152.6">GND</text>
<text x="225.4" y="150">GND</text>
<text x="101" y="162.2">VCC</text>
<text x="116.2" y="162.2">VCC</text>
<text x="132.7" y="162.2">VCC</text>
<text x="153" y="162.2">VCC</text>
<text x="39.4" y="178.2">J1</text>
<text x="103.4" y="182.5">GND</text>
<text x="118.6" y="182.5">GND</text>
<text x="140.2" y="182.5">GND</text>
<text x="163.1" y="182.5">GND</text>
<text x="34.8" y="187">Conn_01x02</text>
</g>
<g font-size="1.8" fill="#0f0f0f">
<text x="64.8" y="53.1">D2</text>
<text x="123.4" y="53.1">SDA/A4</text>
<text x="123.5" y="50.5">SCL/A5</text>
<text x="64.8" y="55.6">D3</text>
<text x="128.3" y="58.2">A0</text>
<text x="128.3" y="55.6">A1</text>
<text x="64.8" y="63.2">PB6</text>
<text x="64.8" y="65.8">PB7</text>
<text x="123" y="63.2">SWC/A6</text>
<text x="123" y="60.7">SWD/A7</text>
<text x="126.9" y="65.8">D13</text>
<text x="165.1" y="64.5">SDA/A4</text>
<text x="61" y="70.9">TXD/D6</text>
<text x="61" y="68.3">RXD/D5</text>
<text x="126.9" y="68.3">D12</text>
<text x="126.9" y="70.9">D11</text>
<text x="165.1" y="67">SCL/A5</text>
<text x="61" y="73.4">D7</text>
<text x="128.1" y="73.4">D9</text>
<text x="30.9" y="117.8">RESET</text>
<text x="53.6" y="117.8">SCL/A5</text>
<text x="111.8" y="116.6">SWC/A6</text>
<text x="111.8" y="119.1">RESET</text>
<text x="132.2" y="119.1">TXD/D6</text>
<text x="136" y="116.6">DTR</text>
<text x="151.5" y="116.6">RESET</text>
<text x="29.1" y="120.4">RXD/D5</text>
<text x="29.4" y="122.9">TXD/D6</text>
<text x="53.6" y="120.4">SDA/A4</text>
<text x="111.8" y="121.7">SWD/A7</text>
<text x="111.8" y="124.2">VIN</text>
<text x="131.9" y="121.7">RXD/D5</text>
<text x="136.5" y="124.2">VIN</text>
<text x="198.1" y="125.5">D11</text>
<text x="33" y="128">VCC</text>
<text x="34.1" y="130.5">D2</text>
<text x="57.1" y="128">D13</text>
<text x="57.1" y="130.5">D12</text>
<text x="198.1" y="130.5">D12</text>
<text x="34.1" y="135.6">D7</text>
<text x="34.1" y="133.1">D3</text>
<text x="57.1" y="133.1">D11</text>
<text x="58.3" y="135.6">D9</text>
<text x="101.6" y="176.3">A0</text>
<text x="116.9" y="176.3">A1</text>
<text x="131.9" y="176.3">SWC/A6</text>
<text x="152.3" y="176.3">SWD/A7</text>
<text x="46.8" y="180.1">PB6</text>
<text x="46.8" y="182.6">PB7</text>
</g>
<g font-size="1.8" fill="#a90000">
<text x="180.3" y="59.4">4</text>
<text x="180.3" y="64.5">2</text>
<text x="180.3" y="62">3</text>
<text x="180.3" y="67.1">1</text>
<text x="207.6" y="125.5">1</text>
<text x="220.3" y="125.5">6</text>
<text x="248.2" y="125.5">3</text>
<text x="255.8" y="125.5">4</text>
<text x="207.6" y="128">2</text>
<text x="207.6" y="130.6">3</text>
<text x="220.3" y="130.6">4</text>
<text x="220.3" y="128">5</text>
<text x="248.2" y="130.6">2</text>
<text x="255.8" y="130.6">1</text>
<text x="43.1" y="182.6">1</text>
<text x="43.1" y="180.1">2</text>
</g>
<g font-size="1.4" fill="#a90000">
<text x="69.9" y="50.5">1</text>
<text x="69.9" y="53.1">2</text>
<text x="118.9" y="53.1">19</text>
<text x="118.9" y="50.5">20</text>
<text x="69.9" y="55.6">3</text>
<text x="69.9" y="58.2">4</text>
<text x="118.9" y="58.2">17</text>
<text x="118.9" y="55.6">18</text>
<text x="69.9" y="60.7">5</text>
<text x="69.9" y="63.2">6</text>
<text x="69.9" y="65.8">7</text>
<text x="118.9" y="65.8">14</text>
<text x="118.9" y="63.2">15</text>
<text x="118.9" y="60.7">16</text>
<text x="69.9" y="68.3">8</text>
<text x="69.9" y="70.9">9</text>
<text x="118.9" y="70.9">12</text>
<text x="118.9" y="68.3">13</text>
<text x="69.4" y="73.4">10</text>
<text x="118.9" y="73.4">11</text>
</g>
<g font-size="1.4" fill="#006464">
<text x="73.4" y="51.5">~{RESET}/OC3A/PC6</text>
<text x="105" y="51.5">PC5/ADC5/SCL</text>
<text x="73.4" y="54.1">AC0O/INT0/OC3B/PD2</text>
<text x="73.4" y="56.6">DA0/INT1/ICP3/OC1B/PD3</text>
<text x="73.4" y="59.2">VCC</text>
<text x="103.9" y="59.2">PC0/ADC0/OC0A</text>
<text x="105" y="54.1">PC4/ADC4/SDA</text>
<text x="108.9" y="56.6">PC1/ADC1</text>
<text x="73.4" y="61.7">GND</text>
<text x="73.4" y="64.2">OSC1/OC1A/PB6</text>
<text x="94.2" y="61.7">PE2/ADC7/AC1N/AVREF/SWD</text>
<text x="99.9" y="64.2">PE0/ADC6/ACXP/SWC</text>
<text x="73.4" y="66.8">TOSC2/PB7</text>
<text x="73.4" y="69.3">OC0B/T1/RXD/PD5</text>
<text x="73.4" y="71.9">OC0A/OC3A/ACOP/TXD/PD6</text>
<text x="99" y="71.9">PB3/MOSI/OC1B/OC2A</text>
<text x="104.8" y="66.8">PB5/SCK/AC1P</text>
<text x="109.1" y="69.3">PB4/MISO</text>
<text x="73.4" y="74.4">OC2B/ACXN/PD7</text>
<text x="94.3" y="74.4">PB1/ICP1/CLKO/OC1A/SPSS</text>
</g>
<g font-size="1.1" fill="#a90000">
<text x="26.2" y="117.9">1</text>
<text x="50.3" y="117.9">1</text>
<text x="26.2" y="120.4">2</text>
<text x="26.2" y="122.9">3</text>
<text x="26.2" y="125.5">4</text>
<text x="50.3" y="120.4">2</text>
<text x="50.3" y="122.9">3</text>
<text x="50.3" y="125.5">4</text>
<text x="26.2" y="128">5</text>
<text x="26.2" y="130.6">6</text>
<text x="50.3" y="128">5</text>
<text x="50.3" y="130.6">6</text>
<text x="26.2" y="133.1">7</text>
<text x="26.2" y="135.6">8</text>
<text x="50.3" y="133.1">7</text>
<text x="50.3" y="135.6">8</text>
</g>
<g font-size=".7" fill="#a90000">
<text x="233.3" y="45.5">1</text>
<text x="233.3" y="44.2">2</text>
<text x="121.5" y="116.6">1</text>
<text x="121.5" y="119.1">2</text>
<text x="128.9" y="116.6">10</text>
<text x="129.1" y="119.1">9</text>
<text x="121.5" y="121.7">3</text>
<text x="121.5" y="124.2">4</text>
<text x="129.1" y="124.2">7</text>
<text x="129.1" y="121.7">8</text>
<text x="121.5" y="126.7">5</text>
<text x="129.1" y="126.7">6</text>
<text x="266.3" y="126.7">1</text>
<text x="266.3" y="128">2</text>
<text x="98.6" y="171.2">1</text>
<text x="98.6" y="173.7">2</text>
<text x="113.9" y="171.2">1</text>
<text x="113.9" y="173.7">2</text>
<text x="130.4" y="171.2">1</text>
<text x="130.4" y="173.7">2</text>
<text x="150.7" y="171.2">1</text>
<text x="150.7" y="173.7">2</text>
<text x="98.6" y="176.3">3</text>
<text x="113.9" y="176.3">3</text>
<text x="130.4" y="176.3">3</text>
<text x="150.7" y="176.3">3</text>
</g>
</svg>
